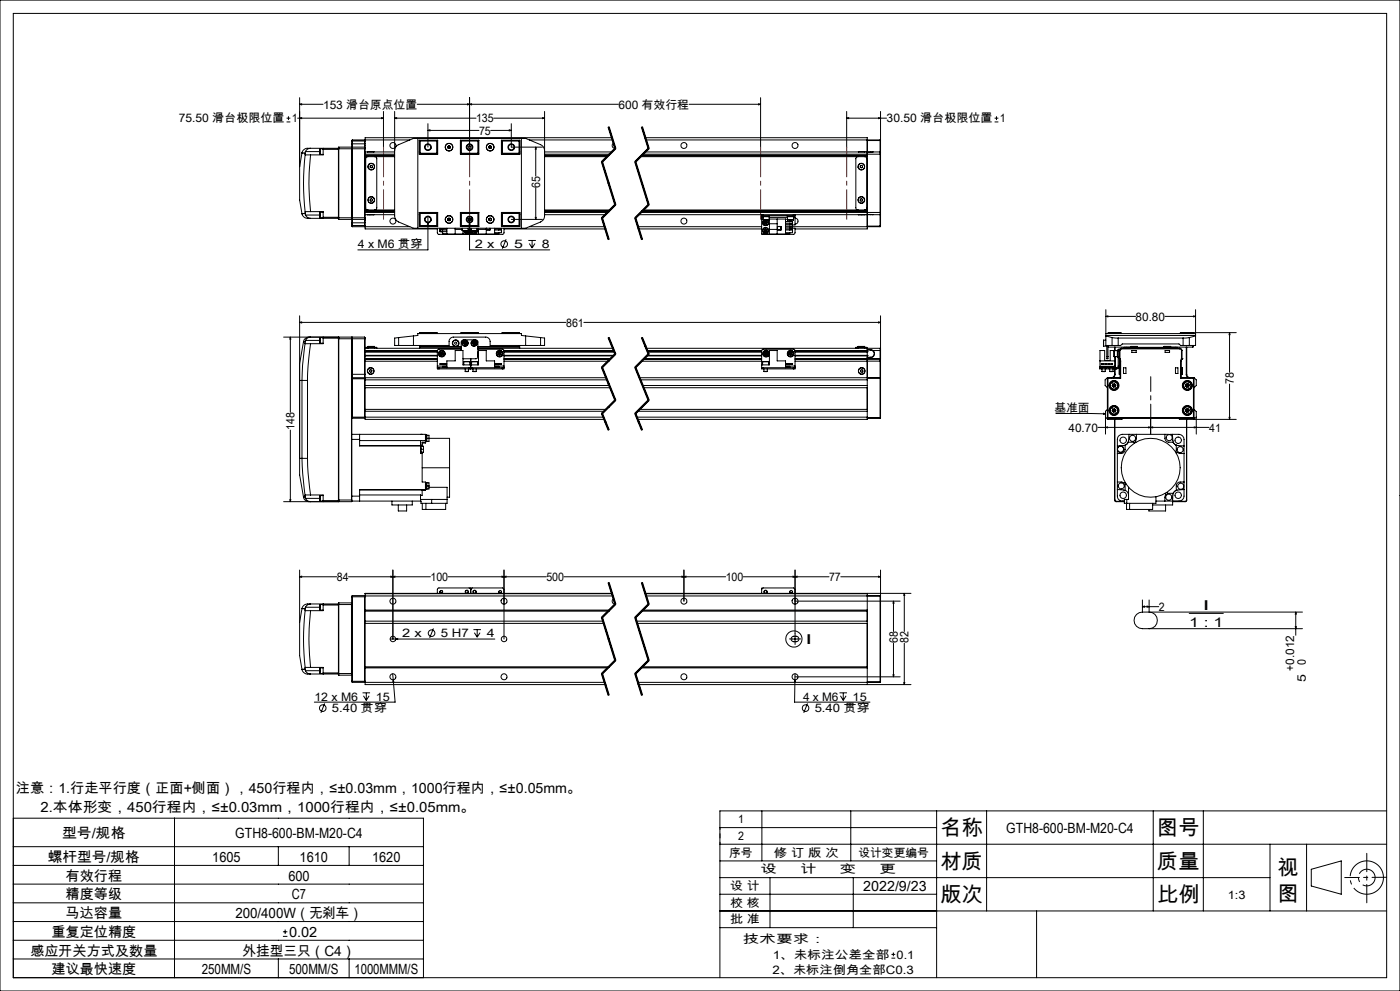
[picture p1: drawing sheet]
<svg xmlns="http://www.w3.org/2000/svg" width="420mm" height="297mm" viewBox="0 0 420 297" stroke-linecap="round" stroke-linejoin="round" font-family="sans-serif">
<g fill="none" stroke="#000" stroke-width=".3">
<path d="M0 0h420v297h-420zM4 4h412v289h-412zM86 36.5h1.1M86 35.4h1.1M86.5 34.9v1.1M89.3 35.4h25.7M89.9 31.3l.6-.2v.3zM89.9 29.3v20.6M89.9 31.3h7M89.9 35.4l.6-.1v.3zM114.4 35.3l.6 .1-.6 .2zM115 33.4v10.7"/>
<path d="M118.4 35.4l.6-.1v.3zM118.4 33.4v31.6l.3 .8 .9 .7 4.4 1.9h33.7l4.5-1.9 .6-.4 .4-.7 .2-.7v-31.3M118.4 35.4h24.4M125.2 31.3h60.3M128.4 39.1l.6-.2v.3zM128.4 37.1v7M128.4 39.1h15.3M140.3 31.1l.6 .2-.6 .1zM140.9 31.3l.6-.2v.3zM140.9 29.3v14.8M147.2 39.1h6.2M148.1 35.4h15.3"/>
<path d="M152.8 38.9l.6 .2-.6 .1zM153.4 37.1v7h9.3M162.8 35.3l.6 .1-.6 .2zM182.4 38.1l2 6.5M182.6 38.1l2 6.4M182.8 38l1 3.2M192.4 38.1l2 6.5M192.6 38.1l2 6.4-4 4 4 12.8-4 4 2 6.5M192.8 38l2 6.4M206.7 31.3h21.5M227.6 31.1l.6 .2-.6 .1zM228.2 29.3v14.8"/>
<path d="M254 35.4l.6-.1v.3zM254 35.4h12M254 33.4v10.7M263.6 35.3l.6 .1-.6 .2zM264.2 33.4v12.3M298.4 36.5h1.1M298.4 35.4h1.1M298.9 34.9v1.1M89.9 49.9v10l.7 4.2M90.6 45.8h.1M90.6 45.8l.9 .1M90.6 45.8l-.7 4.1"/>
<path d="M91.5 45.9v.5M91.5 46.4a75 75 0 0 0 0 17.1M91.5 46.4h1.7M91.6 45.4l-.1 .5M91.6 45.4h4.4M93.2 44.4h-.3a1.84 1.84 0 0 0-2.3 1.4M93.2 46.4a73.4 73.4 0 0 0 0 17M93.2 44.4a1.66 1.66 0 0 0-1.6 1M93.2 44.4h8.3M96 45.4v.9M96 44.6v.8M96 44.6v1.7"/>
<path d="M96 44.6h.9M96 46.3h.9M96.9 44.4v.4M96.9 44.8v1.6h-3.7M96.9 44.8h4.6M101.5 44.8v20.3M101.5 44.6h8M101.6 44.1l-.1 .7M101.6 44.1v21.7M101.6 44.1h3.8M105.4 44.1v21.7M105.4 44.1l.2 .1"/>
<path d="M105.6 44.2v21.5M105.6 43.1v1.1M105.6 42.3h3.9M105.6 43.1h3.9M105.7 44.1v21.7M105.7 41.9v2.2M105.7 44.1h3.7M105.7 41.9l-.1 1.2M105.7 41.9h3.7M105.7 44.1l-.1 .2M109.4 44.1v21.7M109.4 41.9v2.2"/>
<path d="M109.4 44.1l.1 .2M109.4 41.9l.1 .2M109.5 44.3v.3M109.5 44.6v20.7M109.5 47h8.9M109.5 46.6h8.9M109.5 45.5h8.9M109.5 41.9h13.4M109.5 46.2h8.9M110.2 45.5h2M110.4 47l-.5 .1-.2 .4v14.9l.2 .4 .5 .1M111.1 49.7l.3-.1 .3 .2v.4l-.4 .1-.3-.2z"/>
<path d="M111.1 59.7l.4-.2 .3 .3-.1 .4-.4 .1-.3-.3zM112.4 47l.5 .1 .1 .4v14.9l-.1 .4-.5 .1M118.4 45.2l.3-1.1 .5-.6 4.8-2h33.7l4.8 2 .6 .6 .3 1.1M125.3 41.5v26.9M125.8 45.5h.1M125.8 42h5.5v4.2h-5.5zM125.9 42.3v3.9M125.9 42.3h5.2M126 42.1v4M126 42.1h5.3M126 42.1l-.1 .2M126 46.1h5.3"/>
<path d="M131.1 42.3l.1-.2v4l-.1-.2M131.1 45.9h-5.2l.1 .2M131.1 42.3v3.6M134.4 44.3l.3 .2M134.4 43.9v.4M134.7 43.7l.3 .2M134.7 43.7l-.3 .2M135 44.3l-.3 .2M135 43.9v.4M138.1 42h5.6v4.2h-5.6zM138.1 42.1h5.6M138.1 46.1h5.6"/>
<path d="M138.4 42.3v3.6M138.4 42.3l-.2-.2v4l.2-.2M138.4 42.3h5M138.4 45.9h5M143.4 42.3l.1-.2v4l-.1-.2M143.4 42.3v3.6M146.7 44.3l.3 .2M146.7 43.9v.4M147 43.7l.4 .2M147 43.7l-.3 .2M147.4 44.3l-.4 .2M147.4 43.9v.4"/>
<path d="M150.4 42h5.6v4.2h-5.6zM150.4 42.1h5.3M150.4 46.1h5.3M150.7 42.3v3.6M150.7 42.3l-.2-.2v4l.2-.2M150.7 42.3h5.2M150.7 45.9h5.2l-.2 .2M155.7 42.1v4M155.7 42.1l.2 .2M155.9 42.3v3.9M155.9 45.5h.1M156.4 41.5v26.9"/>
<path d="M158.8 41.9h25M160.7 44.1v8.7M160.7 56.3v9.5M160.7 44.1l.2 .6h-.3zM163.4 47h18.7M163.4 46.6h19.1M163.4 45.5h20.2M163.4 46.2h19.5M180.4 48.6l4 12.8M180.8 48.4l4 12.9M183.6 41.3h-74.1v3M183.8 41.2l1 3.2z"/>
<path d="M184 42.9a.88 .88 0 0 0-.3 1 .88 .88 0 0 0 .9 .6M184.5 44.4l-4 4M184.6 44.5l-4 4 4 12.8-4 4 2 6.5M184.7 44.6l-4 4M190.4 48.6l4 12.8M190.8 48.4l4 12.9M192.2 47h68M192.4 46.6h67.8M192.5 46.6h67.7M192.9 46.2h71.1M193.6 41.3h66.6v4.9M193.6 45.5h67.6"/>
<path d="M193.8 41.9h70.2M194.5 44.4l-4 4M194.7 44.6l-4 4M257.4 47l-.5 .1-.1 .4v14.9l.1 .4 .5 .1M258.1 49.7l.3-.1 .4 .2-.1 .4-.3 .1-.3-.2zM258.2 59.7l.4-.1 .2 .3-.1 .4h-.4l-.3-.3zM259.4 47l.5 .1 .2 .4v14.9l-.2 .4-.5 .1M259.5 45.5h-2M259.5 45.5h.1M260.2 46.2v17.5M260.2 42.1h3.8M261.2 45.6h-1v.6"/>
<path d="M261.2 45.5h.7M261.2 45.5v.1M261.9 45.5l-.7 .1M261.9 45.5h2.1M264 46.2h.2M264 45.5v.7M264 45.5l.2 .2M264 41.9v.2M264 42.1v3.4M264 46.2v17.5M264.2 45.7v.5M264.2 46.2v17.5"/>
<path d="M90.6 64.1a2.16 2.16 0 0 0 2.6 1.3M90.6 64.1h.1M91.5 64l.1 .4M91.5 64l-.9 .1M91.5 63.5v.5M91.6 64.4l.1 .1a1.71 1.71 0 0 0 1.5 .9M91.6 64.4h4.4M93.2 63.4l-1.7 .1M93.2 63.4h3.7v1.7M93.2 65.4h8.3M96 64.4v.9M96 63.6v.8"/>
<path d="M96 63.6v1.7M96 63.6h.9M96 65.3h.9M96.9 65.1v.3M96.9 65.1h4.6M101.5 65.1v.3M101.5 65.4l.1 .4M101.5 65.3h8M101.6 65.8h3.8M105.6 65.7v1.1M105.6 66.8l.1 1.1M105.6 65.7l-.2 .1"/>
<path d="M105.6 67.5h3.9M105.6 65.6l.1 .2M105.6 66.8h3.9M105.7 65.8v2.1M105.7 65.8h3.7M105.7 67.9h3.7M109.4 65.8v2.1M109.5 65.3v.3M109.5 65.6v3h21.7M109.5 62.9h8.9M109.5 63.2h8.9M109.5 64.3h8.9"/>
<path d="M109.5 67.9h13.4M109.5 63.7h8.9M109.5 63.3h8.9M109.5 65.6l-.1 .2M109.5 67.8l-.1 .1M110.2 64.3h2M125.8 64.3h.1M125.8 63.7h5.5v4.2h-5.5zM125.9 63.7v3.9M125.9 67.6h5.2M125.9 67.6l.1 .2M126 63.8v4"/>
<path d="M126 67.8h5.3M126 63.8l-.1 .1h5.2M126 63.8h5.3M128.4 66.6l.1 .6h-.3zM128.4 64.9v10h-21M131.1 63.9l.1-.1v4l-.1-.2M131.1 63.9v3.7M131.2 68.4v1.5l.4 .3h19.2l.4-.4v-1.4M132 68.4v.2h2.1M132 68.9v.5h2.1M132 68.9h2.1M132.2 69.4h.4"/>
<path d="M132.8 68.6v.3a.41 .41 0 0 0-.4-.3 .41 .41 0 0 0-.4 .3M132.8 69.4v.7h1.3M134.1 68.4v1.8M134.4 66l.3 .1M134.4 65.6v.4M134.7 65.4l.3 .2M134.7 65.4l-.3 .2M135 66l-.3 .1M135 65.6v.4M136.6 68.4v1.8M136.6 68.8h2M138.1 63.7h5.6v4.2h-5.6z"/>
<path d="M138.1 67.8h5.6M138.1 63.8h5.6M138.4 63.9v3.7M138.4 67.8v.1M138.4 63.9l-.2-.1v4l.2-.2M138.4 63.9h5M138.4 67.6h5M138.6 69.1h.1M138.6 69.1h1.8M138.6 68.4v.7M138.9 69.1v1.1M139 67.8v.1"/>
<path d="M139.6 69.1l.1 .3M139.7 69.4l.5 .2M139.7 69.4l.3-.3 .2 .5M140.2 69.1l.3 .1M140.4 69.1h-1.7M140.4 68.4v.7M140.4 68.9l.1 .3M140.5 65.9h.3zM140.5 66l.2 .2M140.5 69.2l-.3 .4M140.5 66l.2 .1M140.6 68.4a.86 .86 0 0 1-.2 1.4 .86 .86 0 0 1-1.2-.7"/>
<path d="M140.7 68.4a.9 .9 0 0 1-.3 1.5 .9 .9 0 0 1-1.3-.8M140.8 65.9h.1M140.8 65.6h.5M140.8 65.4v.5M140.9 66.6l.1 .6h-.3zM140.9 64.9v10h24M141 70.2h-.3M141.2 65.5v.5M141.2 68.4v1.8M141.3 69.1h1.8M141.3 68.4v.7M141.5 70.2h.2"/>
<path d="M141.5 69.1l.1 .5M141.5 69.1l.2 .5M142 69.1v.3M142 69.4l.5 .2M142 69.4l.3-.3 .2 .5M142.5 69.1l.3 .2M142.7 67.8v.1M142.8 69.1v.2M142.8 69.3l-.3 .3M143.1 69.1h.1M143.1 68.5a.91 .91 0 0 1-.2 1.3 .91 .91 0 0 1-1.3-.2M143.1 68.6a.88 .88 0 0 1-.2 1.2 .88 .88 0 0 1-1.2-.2"/>
<path d="M143.1 68.4v.7M143.4 63.9l.1-.1v4.1M143.4 63.9v3.7M143.4 67.8v.1M143.4 67.6l.1 .2M143.5 68.4v1.8M143.5 68.8h2.4M145.9 68.4v1.8M146 68.4l-.1 .5h1.1v-.5M146.7 66l.3 .1M146.7 65.6v.4M147 65.4l.4 .2"/>
<path d="M147 65.4l-.3 .2M147.4 66l-.4 .1M147.4 65.6v.4M148.4 68.4v1.8M148.4 68.9h2M149.6 68.6v.3a.41 .41 0 0 1 .4-.3 .41 .41 0 0 1 .4 .3M149.6 69.7v.4h-1.2M150.4 69v.2M150.4 63.7h5.6v4.2h-5.6zM150.4 68.4v.2h-2M150.4 68.9v.8h-2M150.4 67.8h5.3"/>
<path d="M150.4 63.8h5.3M150.7 63.9v3.7M150.7 63.9l-.2-.1v4l.2-.2M150.7 67.6h5.2M151.2 68.6h30.4M151.8 71.7l-1.1 2.8M153.4 65.8h9.3M155.7 63.8v4M155.7 63.8l.2 .1h-5.2M155.9 63.7v3.9M155.9 64.3h.1M155.9 67.6l-.2 .2"/>
<path d="M158.5 72.1h2.3M158.8 73l.8 1.3M158.8 67.9h22.6M159.6 72.1v2.2M160.5 73l-.9 1.3M160.6 65.2h.3l-.2 .6zM163.4 62.9h19.6M163.4 63.2h19.3M163.4 64.3h18.2M163.4 63.7h18.8M163.4 63.3h19.2M180.4 65.4l2 6.4"/>
<path d="M180.8 65.3l2 6.4M184.5 61.2l-4 4M184.7 61.5l-4 4M190.4 65.4l2 6.4M190.8 65.3l2 6.4M191.4 67.9h37.1M191.6 64.3h36.9M191.6 68.6h36.9M192.3 63.7h71.7M192.6 63.3h67.6M192.7 63.2h67.5M193 62.9h67.2"/>
<path d="M194.5 61.2l-4 4M194.7 61.5l-4 4M228.5 64.7h.5M228.5 64.7v.5M228.5 65.2v5h9.6l.4-.3v-1.5h-.8M228.5 64.3v.4M228.5 65.6h.5M228.5 65.2h.5M228.5 64.3h.5M228.7 70.2h.3M228.8 64.7v.2h2v-.2M229 65.9h.1"/>
<path d="M229 65.9h1.8M229 64.9v1M229 64.3v.4M229 64.3h9M229 64.7h9M229.2 66.8l.2 .4M229.2 68.9l.1 .5M229.2 68.9l.5 .2M229.3 65.9a.9 .9 0 0 0-.3 1.4 .9 .9 0 0 0 1.4 0 .9 .9 0 0 0-.3-1.4M229.3 69.4l.4 .2M229.3 65.9a.86 .86 0 0 0-.3 1.4 .86 .86 0 0 0 1.4 0 .86 .86 0 0 0-.4-1.4M229.4 66.3l-.2 .5"/>
<path d="M229.4 66.3l.3 .4M229.4 67.2h.5M229.6 68.6l-.4 .3M229.6 68.6l.5 .2M229.6 68.6l.1 1M229.7 69.1l-.4 .3M229.7 69.1l.4 .2M229.7 66.7l-.5 .1M229.7 66.7l-.3 .5M229.7 66.7l.2 .5M229.9 66.3h-.5M229.9 66.3l.3 .4"/>
<path d="M229.9 66.3l-.2 .4M230.1 68.8v.5M230.1 68.8l-.4 .3M230.1 69.3l-.4 .3M230.2 66.7l-.3 .5M230.2 66.7h-.5M230.8 65.9h-1.8M230.8 65.6h4.9v4.6M230.8 64.9v1M230.8 65.2h5.5M230.8 65.6v4.6M230.8 67.1h2.4"/>
<path d="M230.8 68.8h2.4M233.2 65.6v4.6M233.2 67.9h1.1v1h-1.1zM235.7 66.4h2v.5M235.7 67.2h2v.5h-2M235.7 68.1h2v.5h-2M235.7 68.9h2M235.7 66.9h2M235.7 65.7h.6M236.2 64.7v.2h2v-.2M236.3 65.9h1.8M236.3 64.9v1"/>
<path d="M236.9 68.6l.1 .3a.41 .41 0 0 1 .3-.3 .41 .41 0 0 1 .4 .3M236.9 65.9v.5M236.9 67.7v.4M236.9 69.7v.4h-1.2M236.9 67.9h27.1M237.1 66.4h.5M237.7 66.9l-.4 .3-.3-.3-.1 .3M237.7 66.6v.2M237.7 69v.2M237.7 68.9v.8h-2M238 64.3h.5M238 64.7h.5"/>
<path d="M238 64.3v.4M238.1 65.9h.1M238.1 64.9v1M238.1 65.2h.4M238.5 64.3h22.7M238.5 65.4a.9 .9 0 0 1 .9 .9 .9 .9 0 0 1-.9 .9M238.5 64.7v.5M238.5 64.3v.4M238.5 65.2v2.2h-.8M257.5 64.3l2 .1M259.5 64.3v.1M260.2 63.7v4.9h-21.7"/>
<path d="M260.2 63.7v.6h1M260.2 67.8h3.8M261.2 64.3h.7M261.2 64.3h.1M261.9 64.3h2.1M264 63.7h.2M264 63.7v.6M264 67.8h.2M264 67.8v.1M264 64.3v3.5M264.2 63.7v.5M264.2 64.2l-.2 .1"/>
<path d="M264.2 67.8l-.2 .1M264.2 64.2v3.6M89.9 96.6l.6-.1v.3zM89.9 94.6v42.8M89.9 96.6h79.9M125.9 99.9h5.3M125.9 99.9v.1M126 99.7h5.1l.1 .2M126 99.7v.3M126 99.7l-.1 .2M131.2 99.9v.1M138.2 99.9l.2-.2h5l.1 .2"/>
<path d="M138.2 99.9h5.3M138.2 99.9v.1M143.5 99.9v.1M150.5 99.9h5.4M150.5 99.9v.1M155.7 99.7h-5l-.2 .2M155.7 99.7v.3M155.7 99.7l.2 .2M155.9 99.9v.1M175.2 96.6h89M263.6 96.5l.6 .1-.6 .2zM264.2 94.6v12.9"/>
<path d="M331.8 100h26.9M331.8 94.8l.6-.1v.3zM331.8 92.8v10.7h1.8M331.8 94.8h8.9M332.4 99.9h4M332.4 99.9v.1M332.5 99.7h3.7M332.5 99.7v.3M332.5 99.7l-.1 .2M336.2 99.7v.3M336.2 99.7l.2 .2M336.4 99.9v.1"/>
<path d="M349.5 94.8h9.2M354 99.9h4M354 99.9v.1M354.2 99.7v.3M354.2 99.7l-.2 .2M358 99.9l-.1-.2v.3M358 99.9v.1M358.1 94.7l.6 .1-.6 .2zM358.7 92.8v10.7h-1.9M368.9 99.7l.1 .6h-.3zM368.9 99.7v11.9M370.9 99.7h-16.7"/>
<path d="M85.1 101h20.3M87.1 101l.1 .6h-.2zM87.1 101v22.6M90.6 114h1.7M90.6 114v23.4M91.1 102.4l-1.2 6.6v5h.7M91.1 102.4h.4M91.5 102.9l-.7 6.6-.2 4.5M91.5 102.9l1.7 .1M91.5 102.4v.5M91.7 102l.4-.6 1.1-.4h-.2a1.73 1.73 0 0 0-1.9 1.4M91.7 102l-.2 .4"/>
<path d="M91.7 102h4.3M92.3 114v23.4M93.2 103l-.8 6.6-.1 4.4M96 101.2v1.7M96 101.2h.9M96 102.9h.9M96.9 101v.3M96.9 101.3v1.7h-3.7M96.9 101.3h4.6M101.5 101v.1M101.5 101.1v49.1M101.5 101.1v.4"/>
<path d="M101.5 101.5h8M101.5 101.5v48.4M105.4 101v49.4M105.4 101l.2 .1M105.6 101.1v12.2M105.6 113.3v36.6M105.6 113.6h3.9M105.6 112.2h3.9M105.7 101v12.2M105.7 101h3.7M105.7 113.2h3.7M105.7 113.2v12.1"/>
<path d="M105.7 113.2l-.1 .1M105.7 101l-.1 .2M109.4 101v12.2M109.4 101l.1 .5M109.4 113.2v12.1M109.4 113.2l.1 .1M109.5 112.2v1M109.5 113.2v12.5h71.8M109.5 113.8h72.6M109.5 115.5h73.3M109.5 116.2h73.6M109.5 113.2h72.3"/>
<path d="M109.5 104.4h28.9M109.5 105.4h21.7M109.5 106.6h21.7M109.5 105.5h21.7M109.5 106.5h21.7M109.5 105.1h21.7M109.5 107.5h21.7M109.5 107.7h21.7M109.5 105.3h21.7M109.5 108.3h21.7M109.5 101.5v10.7M110.4 103.9h2"/>
<path d="M110.4 104.1h-.7v.3M110.4 104.1h2M110.4 103.9v.5M110.4 104.1h1.9M110.9 110.9l.4-.1 .3 .3-.1 .4h-.4l-.3-.2zM112.4 104.1h.6v.3M112.4 103.9v.5M119.6 103.5h15.1v-1.1a1.33 1.33 0 0 1 1.3-1.4h9.7a1.33 1.33 0 0 1 1.3 1.4v1.1h15.2M119.6 101.2l-1.2 .1v2.2h1.2M119.6 101.2v2.3M124 100.7v2.8M125.9 103.5v.9"/>
<path d="M126 103.9l-.1 .1h12.5M126 103.5v.4M126 103.9h12.4M131.2 110.2v.4h.5M131.2 110.2h.5M131.2 109.7v.5M131.2 109.7h2.9M131.7 110.2h9M131.7 110.6h9M131.7 110.2v.4M132 106.1l.4 .4M132.2 105.6l-.2 .5"/>
<path d="M132.2 105.6l.3 .4M132.5 106l-.5 .1M132.5 106l-.1 .5M132.5 106l.4 .4M132.7 105.5l-.5 .1M132.7 105.5l.3 .4M132.7 105.5l-.2 .5M132.9 106.4l-.5 .1M133 105.9l-.1 .5M133 105.9l-.5 .1M134.1 110.2v-2h2.5v-3.1h2.3v4.3h4.6v-4.3h2.4v3.1h2.5v2M134.1 109.8h-1.3v.2h1.3"/>
<path d="M134.1 109h-2.1l2.1 .1M138.4 104.7l-7.1 .1-.1 4.9M138.4 105.1v-2.6l.4-.6 3.9-.1 .6 .5v4.9l-.5 .3h-3.9M139 102.9h.6M139 102.9l.3 .4M139.1 108.4h1.8M139.1 108.4v1M139.3 102.4l-.3 .5M139.3 102.4l.3 .5M139.3 103.3h.5M139.6 111.3h.9M139.6 110.6v.7"/>
<path d="M139.6 102.9l.2 .4M139.6 102.9l-.3 .4M139.8 102.4l.3 .4M139.8 102.4h-.5M139.8 102.4l-.2 .5M140.1 102.8l-.3 .5M140.1 102.8l-.5 .1M140.5 110.6v.7M140.7 110.6h.5M140.7 110.2h1M140.7 110.2v.4M140.9 108.4h.1"/>
<path d="M140.9 108.4h-1.8M140.9 108.4v1M141.2 110.6h.5M141.2 107.5v3.1M141.5 108.4h.1M141.5 108.4v1M141.7 108.4h-.2M141.7 108.4h1.5M141.7 110.2h9M141.7 110.6h9M141.7 102.9h.5M141.7 110.2v.4"/>
<path d="M141.7 102.9l.3 .4M141.9 111.3h1M141.9 110.6v.7M142 102.4l-.3 .5M142 102.4l.2 .5M142 103.3h.5M142.2 102.9l.3 .4M142.2 102.9l-.2 .4M142.5 102.4l.2 .4M142.5 102.4h-.5M142.5 102.4l-.3 .5M142.7 102.8l-.2 .5"/>
<path d="M142.7 102.8l-.5 .1M142.9 110.6v.7M143.2 108.4h.1M143.3 108.4v1M143.4 105.4l.1 .5-.1 .6M143.4 104.7h7.6l.2 .4v4.6M143.4 105.7v.6M143.4 105.8v.4M143.4 104.4h40.5M143.4 103.9h12.3M148.4 109.8h1.2v.2h-1.2M148.4 109h2l-2 .1"/>
<path d="M148.4 109.7h2.8M149.4 105.8l.1 .5M149.4 105.8l.5 .2M149.5 106.3l.4 .2M149.8 105.5l-.4 .3M149.8 105.5l.5 .2M149.8 105.5l.1 .5M149.9 106l-.4 .3M149.9 106v.5M149.9 106l.4 .2M150.3 105.7v.5M150.3 105.7l-.4 .3"/>
<path d="M150.3 106.2l-.4 .3M150.7 110.2h.5M150.7 110.2v.4M151.2 110.2v.4h-.5M151.2 109.7v.5M151.2 105.4h33.1M151.2 106.6h32.9M151.2 105.5h33.1M151.2 106.5h33M151.2 105.1h33M151.2 107.5h32M151.2 107.7h31.8"/>
<path d="M151.2 105.3h33.1M151.2 106.6h32.8M151.2 108.3h31.3M155.7 103.9l.2 .1h-12.5M155.7 103.5v.4M155.9 103.5v.9M157.7 100.7l-1.3-.2v-.5h-31.1v.5l-5.7 .7M157.7 100.7v2.8M157.7 100.7l4.5 .5M162.2 101.2l1.2 .1v2.2h-1.2M162.2 101.2v2.3M180.4 110.2l4 9.8"/>
<path d="M180.8 110l4 9.9M182.4 101.3l2 4.9M182.6 101.2l2 4.9-4 4 4 9.8-4 4 2 4.9M182.8 101.1l1 2.5M183.8 103.6l1 2.4zM184.5 106l-4 4M184.5 119.8l-4 4M184.7 106.2l-4 4M190.4 110.2l4 9.8M190.8 110l4 9.9M191.8 113.2h72.2M192.1 113.8h68.1"/>
<path d="M192.4 101.3l2 4.9M192.4 108.3h36.1M192.6 101.2l2 4.9-4 4 4 9.8-4 4 2 4.9M192.8 101.1l2 4.9M192.8 115.5h67.4M193 107.7h35.5M193 116.2h67.2M193.2 107.5h35.3M193.9 104.4h70.1M194.1 106.6h34.4M194.1 105.1h34.4M194.2 106.5h34.3"/>
<path d="M194.2 105.3h34.3M194.3 105.4h34.2M194.3 105.5h34.2M194.5 106l-4 4M194.5 119.8l-4 4M194.7 106.2l-4 4M228.5 110.2h.5M228.5 109.4h2.3v-4.3h2.4v3.1h2.5v2M228.8 108.4h1.8M228.8 108.4v1M229 110.2v.4M229 110.2h9"/>
<path d="M229 110.6h9M229.2 111.3h1M229.2 110.6v.7M229.4 106.2l.4 .3M229.4 105.7v.5M229.4 105.7l.4 .3M229.8 106l-.4 .2M229.8 106v.5M229.8 106l.5 .3M229.9 105.5l-.5 .2M229.9 105.5l.4 .3M229.9 105.5l-.1 .5"/>
<path d="M230.2 110.6v.7M230.3 106.3l-.5 .2M230.3 105.8v.5M230.3 105.8l-.5 .2M230.5 108.4h.1M230.5 108.4h-1.7M230.6 108.4v1M235.7 109.8h1.2v.2h-1.2M235.7 109h2l-2 .1M235.7 109.7h2.8M236.7 105.8v.5M236.7 105.8l.5 .2"/>
<path d="M236.7 106.3l.5 .2M237.1 105.5l-.4 .3M237.1 105.5l.5 .2M237.1 105.5l.1 .5M237.2 106l-.5 .3M237.2 106v.5M237.2 106l.4 .2M237.6 105.7v.5M237.6 105.7l-.4 .3M237.6 106.2l-.4 .3M238 110.2h.5M238 110.2v.4"/>
<path d="M238.5 105.1h21.7M238.5 105.3l21.7 .1M238.5 109.7v-4.5l-.2-.5h-9.4l-.4 .5v5.4h.5M238.5 110.2v.4h-.5M238.5 109.7v.5M238.5 105.4h21.7M238.5 106.6h21.7M238.5 105.5h21.7M238.5 106.5h21.7M238.5 107.5h25.5M256.8 104.4v-.3h3.3v.3M257.4 103.9h2"/>
<path d="M257.4 103.9v.5M257.5 104.1h1.9M258.3 110.8l.4 .1 .2 .3-.2 .3h-.4l-.2-.3zM259.4 103.9v.5M260.2 106.6h-21.7M260.2 105.1v2.6M260.2 107.7v.6h-21.7M260.2 105.4h.1M260.2 106.6h.1M260.2 107.7v.5M260.2 108.2v17.5h-68.9M260.2 113.3h3.8"/>
<path d="M260.2 107.2h1M260.2 107.1h1M260.2 108.2h3.8M260.2 104.9h1M261.2 104.8h-1v-.4v.7M261.2 104.9l.6 .2M261.2 104.8l.7 .3M261.2 104.8v.1M261.2 107.1v.1M261.8 105.1a1.09 1.09 0 0 1 .4 1.2 1.09 1.09 0 0 1-1 .8M261.9 105.1a1.19 1.19 0 0 1 .4 1.3 1.19 1.19 0 0 1-1.1 .8M261.9 105.1h2.1"/>
<path d="M261.9 105.1h-.1M264 113.2v.1M264 104.4v.7M264 107.5h.2M264 107.5v.2M264 108.2h.2M264 107.7v.5M264 105.1v2.4M264 108.2v5M264 113.3v11.9M264 107.7h-25.5M264.2 107.6l-.2 .1"/>
<path d="M264.2 107.5v.1M264.2 107.6v.6M264.2 108.2v17M330 108.2h4.5M330.1 109.8h4.3v.2h-4.3zM330.4 109l.8 .1zM330.4 110.2h-.5v.4h.5M330.4 110.2h4.6M330.4 110.6h1.4M330.4 110.2v.4M330.6 111.3h1M330.6 110.6v.7"/>
<path d="M331 103.7h.1M331 103.6v.1M331.1 101.9l-.1 1.7M331.1 101.9v1.7M331.1 103.7h.9M331.1 101.9h.7M331.1 103.6v.1M331.6 109l.5 .1zM331.6 110.6v.7M331.8 110.6h.9M331.8 110.2v.4M331.8 100.5h26.9"/>
<path d="M331.8 100.7l1.8 .5M332 106.9v.6h.4v-.6M332 106.9h.4M332 103.5v3.4M332.2 113.3h.2M332.2 113.3v11.9M332.4 113.3h3.8M332.4 103.5v3.4M332.4 113.3v11.9M332.4 103.9l.1 .1M332.4 109l.5 .1zM332.5 104h6.7"/>
<path d="M332.5 103.5v.5M332.7 110.6h2.3M332.7 110.2v.4M332.9 111.3h1M332.9 110.6v.7M333.3 109l.5 .1zM333.6 101.2l1.9 .1M333.6 103.5h1.9M333.6 101.2v2.3M333.7 115.6l.3 .5M333.8 115.1l-.1 .5M333.8 115.1l.4 .4"/>
<path d="M333.9 110.6v.7M334.2 105.1v1.8zM334.2 106.9h.1M334.2 106.9h1M334.2 115.5l-.5 .1M334.2 115.5l-.2 .6M334.2 115.5l.4 .5M334.4 112.2a1.02 1.02 0 0 1-1 1M334.4 112.2h.1M334.4 104v1.1M334.4 110.6v1.6M334.4 115l.4 .4"/>
<path d="M334.4 115l-.6 .1M334.4 115l-.2 .5M334.5 105.1h.1M334.5 106.9v3.3M334.5 112.2l-.5 1M334.5 104v1.1M334.5 110.6v1.6M334.6 116l-.6 .1M334.8 115.4l-.2 .6M334.8 115.4l-.6 .1M335 110.2v.4M335.2 105.1h-2.1v3h-1.7v-3h-1.4v5.1"/>
<path d="M335.5 105h-.3v2h.3M335.5 109.7l-.5 .5M335.5 109.7h.3M335.5 101.3h19.4M335.5 103.5h.7l.5-.4h17l.5 .4h.7M335.5 105.2h.3M335.5 101.3v2.2M335.5 105.2v4.5M335.8 110.2v2M335.8 110.2h.1M335.8 107.5h.1M335.8 107.5l.1 .2"/>
<path d="M335.8 109.7a.84 .84 0 0 1-.8 .9M335.8 105.1v-.4h-.3v.5M335.8 105.1h.2M335.8 107.5h.2M335.8 110.2h.2M335.8 112.2h.2M335.8 105.1v4.6M335.9 107.7l.1 .6M335.9 107.7l.1 .5M336 110.2h.1M336 107.5v.1M336 107.6l.2 .6"/>
<path d="M336 107.6l-.1 .1M336 110.2v2M336 105.1v2.4M336 112.1v.1M336 108.2h.2M336 113.2l.2 .1M336 113.2h-3.8l-.7 .6v1.7l.7 .7M336 108.2v5M336.2 108.2v5.1M336.5 104.4v.2M336.5 104.6l-.5 .5M336.5 104.4l-.5 .2-.2 .5"/>
<path d="M336.5 104.4h17.4M336.5 104.6h17.4M337 110.2h.8v1.7h-.8zM337.9 104.1h-.7v.3M337.9 104.1h14.6M337.9 104.1v.3M339.2 103.9h2M339.2 104l.1 .1M339.2 104h2M339.2 103.9v.2M339.5 105.1h1.4v.5h-1.4zM341.2 104v.1"/>
<path d="M341.2 103.9v.1M349.2 104v.1M349.2 103.9h2M349.2 104h2M349.2 103.9v.1M349.5 105.1h1.4v.5h-1.4zM351.2 104v.1M351.2 104h6.7M351.2 103.9v.2M352.5 104.1h.7v.3M352.5 104.1v.3M352.6 110.2h.8v1.7h-.8z"/>
<path d="M353.9 104.6l.5 .5M353.9 104.4v.2M353.9 104.4l.6 .3 .1 .4M354.2 108.2h.2M354.2 113.3h3.8M354.2 108.2v5.1M354.4 112.1v.1M354.4 113.2l-.2 .1M354.4 113.2h3.8l.7 .6v1.7l-.7 .7M354.4 108.2v5M354.4 107.6l-.2 .6M354.4 107.6l.1 .1"/>
<path d="M354.4 110.2h.1M354.4 107.5v.1M354.4 107.5h.2M354.4 105.1h.2M354.4 110.2v2M354.4 110.2h.2M354.4 112.2h.2M354.4 105.1v2.4M354.5 107.7l-.1 .6M354.5 107.7l-.1 .5M354.6 110.2v2M354.6 107.5h.1"/>
<path d="M354.6 107.5l-.1 .2M354.6 105.1v2.4M354.9 103.5h1.9M354.9 101.3v2.2M355.6 115.6l.4 .5M355.8 115.1l-.2 .5M355.8 115.1l.8 .9M355.9 112.2l.2 .7 .3 .3M355.9 112.2h.1M355.9 104v8.2M356 112.2a1.09 1.09 0 0 0 1 1M356 104v8.2"/>
<path d="M356.2 115.5l-.2 .6M356.2 115.5l-.6 .1M356.4 115l.4 .4M356.4 115l-.6 .1M356.4 115l-.2 .5M356.6 116l-.6 .1M356.8 115.4l-.2 .6M356.8 115.4l-.6 .1M356.8 101.2l-1.9 .1M356.8 101.2v2.3M357.9 103.5v.5M358 113.3h.2"/>
<path d="M358 103.5l-.1 .5M358 113.3v11.9M358.2 113.3v11.9M358.7 100.7l-1.9 .5M368.9 115.1v10.6M87.1 128.9v21.5M89.9 137.4v4.9l1.2 6.7M89.9 137.4h.7M90.6 137.4h1.7M90.6 137.4l.2 4.5 .7 6.6M92.3 137.4l.1 4.4 .8 6.5M105.6 125h3.9"/>
<path d="M105.6 130.2h2.3M105.6 131.7h2.3M105.6 125.2l.1 .1M105.7 125.3h3.7M107.9 131.7v2h18.5v1.9h-.2M107.9 130.2v1.5M107.9 130.2h19.7v2.6h-1M107.9 133.5h18.3M107.9 132h19.7M109.5 122.7h72.3M109.5 123.3h71.8M109.5 125h71.5"/>
<path d="M109.5 125.2l-.1 .1M126.2 133.5v1.2M126.2 134.7v1.2h.4M126.2 132h.1M126.2 132v1.5M126.2 130.2h.2M126.2 134.7h.8M126.2 133.4h.4M126.4 133.7h.6v1M126.4 130.2h.1M126.6 135.5v.4M126.6 133.4v.3"/>
<path d="M126.6 135.9v8.6h1v2.2M127 134.7v.8h-.6M127.6 131.4h7.3v8.8M127.6 132.5h-1v.9M127.6 130.3l.5 .1v2h-.5M127.8 130.3v2.1M128.1 130.5h.6v1.8h-.6M180.4 124l2 4.9M180.8 123.9l2 4.9M184.7 120.1l-4 4M190.4 124l2 4.9M190.8 123.9l2 4.9"/>
<path d="M191 125h69.2M191.3 123.3h68.9M191.8 122.7h68.4M194.7 120.1l-4 4M260.2 125.2h3.8M260.2 125.3h3.8M264 125.2v.1M264 125.2h.2M264.2 125.2l-.2 .1M316.8 123.9l14.8 .1M329.4 128.1h33.3M331 123.9l.6 .1-.6 .2z"/>
<path d="M331.6 128.1l.6-.2v.3zM331.6 125l.7 .7h4.3l.3-.4M332.2 125.2h.2M332.2 125.2l.2 .1M332.2 122.7l-.6 .6v6.8M332.4 125.2v.1M332.4 125.2h25.6M332.4 125.3h25.6M333.7 123.2l.3 .4M333.8 122.6l-.1 .6M333.8 122.6l.4 .4M334.2 123l-.5 .2"/>
<path d="M334.2 123l-.2 .6M334.2 123l.4 .4M334.4 125.7v24.2M334.4 122.5l-.6 .1M334.4 122.5l.4 .4M334.4 122.5l-.2 .5M334.5 125.7v24.2M334.6 123.4l-.6 .2M334.8 122.9l-.2 .5M334.8 122.9l-.6 .1M335.2 134.8v13.9a1.58 1.58 0 0 0 2.1 1.5M338.5 132.5l-1 .9v1.4a1.21 1.21 0 0 1-1.1 1.1h-1.2"/>
<path d="M338.5 132.5a3.1 3.1 0 0 1-3.1 1.2h-.2M338.5 132.5h1.7l.2 .3M338.7 130.2l-.2 2.3M340.9 130.2v1.4l-.3 .6 .2 .3M344.6 127.9l.6 .2-.6 .1zM345.2 128.1l.6-.2v.3zM345.2 125.6v4.5M349.5 130.2v1.2a1.21 1.21 0 0 0 1.1 1.1h1.4M350.6 130.2h-13.9a1.51 1.51 0 0 0-1.5 1.5v2.8M350.9 130.2h2.8a1.57 1.57 0 0 1 1.5 1.5v13.9M351.7 130.2l.3 2.3M352 132.5l.9 .9"/>
<path d="M352 132.5l.2 .4M352.5 133.2l.4 .2M352.8 135.8l.4-.2 .6 .3h1.4M352.9 133.4v1.8l-.3 .2M352.9 133.4l2.3 .3M353.6 125.3l.3 .4h17M355.6 123.2l.4 .4M355.8 122.6l-.2 .6M355.8 122.6l.8 .8M356 125.7v24.2M356.2 123l-.2 .6M356.2 123l-.6 .2"/>
<path d="M356.4 122.5l-.6 .1M356.4 122.5l.4 .4M356.4 122.5l-.2 .5M356.6 123.4l-.6 .2M356.8 122.9l-.2 .5M356.8 122.9l-.6 .1M358 125.2h.2M358 125.2v.1M358.2 125.2l-.2 .1M358.2 122.7l.7 .7v6.7M358.3 127.9l.6 .2-.6 .1zM358.9 125l-.7 .7"/>
<path d="M368.7 125.1h.3l-.1 .6zM85.1 150.4h20.3M87 149.8h.2l-.1 .6zM91.1 149a1.8 1.8 0 0 0 2.1 1.4l-.8-.3-.7-.7M91.5 148.5v.4M91.5 148.9l.2 .5M91.5 148.9l-.4 .1M91.7 149.4h4.3M93.2 148.3l-1.7 .2M93.2 148.3h3.7v1.7M96 148.5v1.7M96 148.5h.9"/>
<path d="M96 150.2h.9M96.9 150v.4M96.9 150h4.6M101.5 150.2v.2M101.5 149.9v.3M101.5 149.9h4.1M105.6 149.9l-.2 .5M105.6 148.7h2.3M107.9 148.7v1.5M107.9 148.3l18.3 .1M117.6 150.2v1.1h6.1v-1.1M119.5 151.3v1.8h2.5v-1.8"/>
<path d="M126.2 150.2h.1M126.2 148.4v1.8M126.2 149.7h7.9M126.6 140.2h8.3M126.7 150.8v1.9h7v-1.9M127.6 146.7l-19.7 .2M127.6 144.6h.5v2h-.5M127.6 147h-1v1.4h-.4M127.6 146.7h-19.7v2M127.6 145.6h1.1M127.8 150.8v1.9M127.8 144.6v2"/>
<path d="M128.1 144.7h.6v.9M128.7 145.6v.9h-.6M128.7 146h5.4v4.8h-7.8v-.6h-20.7M129.5 149.7v1.1M134.9 140.2v8.8h-.8M334.4 149.9l.5 .5M334.4 149.9h.1M334.5 149.9l.4 .3M334.9 150.4h2.4M334.9 150.2h2.4M334.9 150.2v.2M335.2 144.5h1.5l.5 .3 .3-.2"/>
<path d="M335.2 146.7l2.3 .3M337.5 147a1.55 1.55 0 0 1 1.1 1.4M337.8 145l-.3 .2v1.8M338 150.8v1.9h7.8v-1.9M338 149.7v1.1M338.6 146v3.7h-1.3v1.1h9.5v-1.9M338.9 150.8v1.9M349.6 147.8l.2 .4-.3 .6v1.4M349.7 151.3v1.8h-5v-.4M350.1 147.6l.1 .2h1.8M351.8 150.4h3.7M351.8 150.2h3.7"/>
<path d="M351.8 149.1v2.2h-6M352 147.8l-.3 2.4M352.1 147.5l-.1 .4M352.9 147l-.9 .8M352.9 147l-.4 .1M355.2 144.5h-1.2a1.14 1.14 0 0 0-1.1 1.1v1.4M355.2 146.7l-2.3 .3M355.2 145.9v2.8a1.51 1.51 0 0 1-1.5 1.5h-6.9M355.5 150.2v.2M356 149.9l-.5 .3M356 149.9h.1M356 149.9l-.5 .5"/>
<path d="M89.9 172.9l.6-.2v.3zM89.9 170.8v15.7M89.9 172.9h11.1M104.6 172.9h24.5M105.6 178.9h3.9M105.7 178.5l-.1 2.3M105.7 178.5v26M105.7 178.5h3.7M109.4 178.5v26M109.4 178.5l.1 .2M109.5 178.6h74.3M109.5 177.9h74.1"/>
<path d="M117.3 172.7l.6 .2-.6 .1zM117.9 172.9l.6-.2v.3zM117.9 170.8v20.7M132 177.3v.2M132 177.5h.8M132.2 177h.4M132.8 177.3v.2M139.9 177.8a.5 .5 0 0 1-.2-.7 .5 .5 0 0 1 .7 0 .5 .5 0 0 1-.2 .7M141 176.3h.5M141.2 176.3v1.5M142.2 177.8a.5 .5 0 0 1-.2-.7 .5 .5 0 0 1 .8 0 .5 .5 0 0 1-.2 .7M149.6 177.3v.2"/>
<path d="M149.6 177.5h.8M150.4 179.8l-.1 .2M150.4 177.3v.2M150.6 172.7l.6 .2-.6 .1zM151.2 176.7l-.4-.5h-9.2l-.4 .5-.4-.5h-9.2l-.4 .3v1.3M151.2 172.9l.6-.2v.3zM151.2 170.8v20.7M163.9 172.9h-29.5M169.2 172.9h48.5M182.4 174.7l2 6.4M182.6 174.6l2 6.5M182.8 174.6l1 3.2"/>
<path d="M183.6 177.8h-74.1v27.4h72.1M183.8 177.8l1 3.2zM184 179.4a.91 .91 0 0 0-.3 1 .91 .91 0 0 0 .9 .7M192.4 174.7l2 6.4M192.6 174.6l2 6.5-4 4 4 12.8-4 4 2 6.4M192.8 174.6l2 6.4M193.6 177.9h66.6M193.8 178.6h66.4M204.6 172.7l.6 .2-.6 .1zM205.2 172.9l.6-.2v.3zM205.2 170.8v9.4M228.5 176.7l.4-.5h9.2l.4 .5"/>
<path d="M228.7 176.3h-.2v1.5M229.5 177.8a.5 .5 0 0 1-.2-.7 .5 .5 0 0 1 .8 0 .5 .5 0 0 1-.3 .7M236.9 177.3v.2M237 177.5h.7M237.7 179.8l-.1 .2M237.7 177.3v.2M237.9 172.7l.6 .2-.6 .1zM238.5 172.9l.6-.2v.3zM238.5 170.8v19M248.7 172.9h-25.7M252.2 172.9h12M260.2 177.8v27.4"/>
<path d="M260.2 178.7h3.8M260.2 178.5h3.8M263.6 172.7l.6 .2-.6 .1zM264 178.5v.2M264 178.7v25.6M264.2 170.8v33.5M271.3 177.8v11.5M271.3 177.8l.1 .6h-.3zM273.3 177.8h-79.7M342.7 179.8v3.6M344.7 179.8v3.6a2.49 2.49 0 0 1 2.5 2.5 2.49 2.49 0 0 1-2.5 2.5M89.9 186.5v10l.7 4.1"/>
<path d="M90.6 182.4h.1M90.6 182.4l.9 .1M90.6 182.4l-.7 4.1M91.5 182.5v.4M91.5 182.9l1.7 .1M91.5 182.9a75 75 0 0 0 0 17.2M91.6 182l-.1 .5M91.6 182h4.4M93.2 181h-.3a1.92 1.92 0 0 0-2.3 1.4M93.2 183a73.4 73.4 0 0 0 0 17M93.2 181a1.76 1.76 0 0 0-1.6 1M93.2 181h8.3"/>
<path d="M96 182v.8M96 181.2v.8M96 181.2v1.6M96 182.8h.9M96 181.2h.9M96.9 181v.3M96.9 181.3v1.7h-3.7M96.9 181.3h4.6M101.5 181.3v20.4M101.5 181.2h4.1M101.6 180.7l-.1 .6M101.6 180.7v21.6"/>
<path d="M101.6 180.7h3.8M105.4 180.7v21.6M105.4 180.7l.2 .1M105.6 180.8v.4M105.6 181.2v20.7M109.5 186.8h.1M109.5 199.8h73.2M109.5 182.8h73.3M109.5 183.2h73M109.5 186.8h71.6M117.1 191.5h31.3M118.7 191.5l.6-.2v.4z"/>
<path d="M130 188.3l-1.1 2.9M142 188.7h2.3M142.3 189.6l.9 1.4M143.2 188.7v2.3M144 189.6l-.8 1.4M180.4 185.1l4 12.9M180.8 185l4 12.9M180.9 186.2h-71.4M184.5 180.9l-4 4M184.5 197.8l-4 4M184.6 181.1l-4 4 4 12.8-4 4 2 6.4M184.7 181.2l-4 4"/>
<path d="M184.7 198l-4 4M190.4 185.1l4 12.9M190.8 185l4 12.9M190.9 186.2h69.3M191.1 186.8h69.1M192.5 183.2h67.7M192.7 199.8h67.5M192.8 182.8h67.4M194.5 180.9l-4 4M194.5 197.8l-4 4M194.7 181.2l-4 4M194.7 198l-4 4"/>
<path d="M237.6 190.9l.6-.2a1.18 1.18 0 0 1 1.4 .5 .81 .81 0 0 1-.8 1.1 1.22 1.22 0 0 1-1.4-.5zM237.7 191.5h1.6M238.5 190.7v1.6M238.5 180.2h31.6M268 180.2v9.1M268 192.8v10M268 180.2l.2 .6h-.3zM271.3 192.8v12.4M342.7 181.8l.6-.2v.4zM342.7 181.8h4.9M342.7 183.4a2.49 2.49 0 0 0-2.5 2.5 2.49 2.49 0 0 0 2.5 2.5h48M344.1 181.6l.6 .2-.6 .2z"/>
<path d="M356.8 183.8h10.2M388.6 187.8h.3l-.2 .6zM388.7 183.4v7M388.7 183.4l.2 .6h-.3zM390.7 183.4h-48M90.6 200.6a1.99 1.99 0 0 0 2.6 1.4M90.6 200.6h.1M91.5 200.5l.1 .5M91.5 200.5l-.9 .1M91.5 200.1v.4M91.6 201l.6 .7 1 .3M91.6 201h4.4"/>
<path d="M93.2 200l-1.7 .1M93.2 200h3.7v1.7M93.2 202h8.3M96 201v.9M96 200.2v.8M96 200.2v1.7M96 200.2h.9M96 201.9h.9M96.9 201.7v.3M96.9 201.7h4.6M97.4 210.8l-1.1 2.8M101.5 201.7l.1 .6"/>
<path d="M101.5 201.9h4.1M101.6 202.3h3.8M105.6 201.9v.3M105.6 202.2l.1 2.3M105.6 202.2l-.2 .1M105.6 204.1h3.9M105.7 204.5h3.7M108.8 207.6h2.2M109 208.5l.9 1.4M109.5 204.5h71.9M109.5 200.2h72.8M109.5 204.3l-.1 .2"/>
<path d="M109.9 207.6v2.3M110.7 208.5l-.8 1.4M117.8 201.9l.2 1.8M118 203.7l.1 .6-.2 .1zM118 203.7l.5 6.7h-24.2M180.4 202l2 6.4M180.8 201.9l2 6.4M190.4 202l2 6.4M190.8 201.9l2 6.4M191.4 204.5h72.6M191.6 205.2h81.7M192.3 200.2h67.9"/>
<path d="M238.5 203.7l.1 .6h-.3zM238.5 203.7l-.1 6.7h22.6M238.5 202.8h31.6M238.5 201.9v1.8M242.3 210.8l-1.2 2.8M251.8 207.6h2.3M252.1 208.5l.9 1.4M253 207.6v2.3M253.8 208.5l-.8 1.4M260.2 204.3h3.8M264 204.3v.2M264 204.3h.2"/>
<path d="M264.2 204.3l-.2 .2M267.9 202.2h.3l-.2 .6zM271.1 204.6h.3l-.1 .6zM4 245.2h123v47.8M4 253.7h123M4 259.4h123M52.4 245.2v47.8M83.5 253.7v5.7M104.7 253.7v5.7M216 253h200M216 248h65M216 258h65"/>
<path d="M228.6 243v15M255.2 243v15M281 243v50M296 243v30M346 243v30M361 243v30M381 253v20M392 253v20M416 243h-200v50M4 265h123M4 270.6h123M4 276.2h123"/>
<path d="M84.9 279.3h1.3M85.5 278.6v1.3M216 278h65M216 273h200M216 263h165M216 268h65M231 263v15M256 263v15M311 273v20M393.4 260.5l9-2.5v10l-9-2.5zM4 281.8h123M4 287.4h123"/>
<path d="M83.5 287.4v5.6M84.9 280.6h1.3M104.7 287.4v5.6M267.4 287.2h1.2M267.4 286h1.2M268 285.5v1.1"/>
<circle cx="111.4" cy="49.9" r=".95"/>
<circle cx="111.4" cy="59.9" r="1"/>
<circle cx="111.4" cy="59.9" r=".95"/>
<circle cx="111.4" cy="49.9" r="1"/>
<circle cx="117.9" cy="43.6" r=".89"/>
<circle cx="128.4" cy="44.1" r="1.01"/>
<circle cx="128.4" cy="44.1" r=".83"/>
<circle cx="134.7" cy="44.1" r="1.12"/>
<circle cx="134.7" cy="44.1" r="1.16"/>
<circle cx="140.9" cy="44.1" r=".84"/>
<circle cx="140.9" cy="44.1" r=".42"/>
<circle cx="140.9" cy="44.1" r=".99"/>
<circle cx="147" cy="44.1" r="1.12"/>
<circle cx="147.1" cy="44.1" r="1.16"/>
<circle cx="153.4" cy="44.1" r=".82"/>
<circle cx="153.4" cy="44.1" r="1.01"/>
<circle cx="205.2" cy="43.6" r=".9"/>
<circle cx="238.5" cy="43.6" r=".9"/>
<circle cx="258.4" cy="49.9" r="1.01"/>
<circle cx="258.4" cy="59.9" r=".94"/>
<circle cx="258.4" cy="49.9" r=".94"/>
<circle cx="258.4" cy="59.9" r=".99"/>
<circle cx="117.9" cy="66.3" r=".9"/>
<circle cx="128.4" cy="65.8" r="1.01"/>
<circle cx="128.4" cy="65.8" r=".83"/>
<circle cx="134.7" cy="65.8" r="1.14"/>
<circle cx="134.7" cy="65.7" r="1.12"/>
<circle cx="140.9" cy="65.8" r=".84"/>
<circle cx="140.9" cy="65.8" r=".42"/>
<circle cx="140.9" cy="65.8" r=".99"/>
<circle cx="147" cy="65.8" r="1.12"/>
<circle cx="147" cy="65.8" r="1.14"/>
<circle cx="151.3" cy="73.1" r=".99"/>
<circle cx="153.4" cy="65.8" r=".82"/>
<circle cx="153.4" cy="65.8" r="1.01"/>
<circle cx="205.2" cy="66.3" r=".91"/>
<circle cx="229.6" cy="69.1" r=".86"/>
<circle cx="229.7" cy="69.1" r=".9"/>
<circle cx="111.2" cy="111.2" r="1.01"/>
<circle cx="111.2" cy="111.2" r=".96"/>
<circle cx="132.5" cy="106" r=".9"/>
<circle cx="132.5" cy="106" r="1"/>
<circle cx="132.6" cy="106" r=".87"/>
<circle cx="136.7" cy="102.8" r=".34"/>
<circle cx="136.7" cy="102.8" r=".91"/>
<circle cx="136.7" cy="102.8" r=".99"/>
<circle cx="139.5" cy="102.9" r=".87"/>
<circle cx="139.5" cy="102.9" r=".9"/>
<circle cx="142.2" cy="102.9" r=".87"/>
<circle cx="142.2" cy="102.9" r=".9"/>
<circle cx="149.9" cy="106" r=".91"/>
<circle cx="149.9" cy="106" r=".86"/>
<circle cx="149.9" cy="106" r=".99"/>
<circle cx="229.8" cy="106" r=".91"/>
<circle cx="229.8" cy="106" r="1"/>
<circle cx="229.9" cy="106" r=".87"/>
<circle cx="237.2" cy="106" r=".9"/>
<circle cx="237.2" cy="106" r=".99"/>
<circle cx="237.2" cy="106" r=".87"/>
<circle cx="258.5" cy="111.2" r=".99"/>
<circle cx="258.5" cy="111.2" r=".96"/>
<circle cx="334.2" cy="115.5" r="1.32"/>
<circle cx="334.2" cy="115.5" r="1.5"/>
<circle cx="334.2" cy="115.5" r="1.14"/>
<circle cx="334.2" cy="115.5" r="1.17"/>
<circle cx="356.2" cy="115.5" r="1.33"/>
<circle cx="356.2" cy="115.5" r="1.17"/>
<circle cx="356.2" cy="115.5" r="1.13"/>
<circle cx="356.2" cy="115.5" r="1.5"/>
<circle cx="334.2" cy="123" r="1.49"/>
<circle cx="334.2" cy="123" r="1.32"/>
<circle cx="334.2" cy="123" r="1.14"/>
<circle cx="334.2" cy="123" r="1.17"/>
<circle cx="336.2" cy="134.6" r=".99"/>
<circle cx="336.2" cy="134.6" r=".93"/>
<circle cx="337" cy="131.9" r=".96"/>
<circle cx="339.8" cy="131.4" r=".92"/>
<circle cx="350.8" cy="131.2" r=".92"/>
<circle cx="353.5" cy="131.9" r=".96"/>
<circle cx="354" cy="134.8" r=".92"/>
<circle cx="356.2" cy="123" r="1.33"/>
<circle cx="356.2" cy="123" r="1.13"/>
<circle cx="356.2" cy="123" r="1.49"/>
<circle cx="336.4" cy="145.6" r=".91"/>
<circle cx="337" cy="148.4" r=".97"/>
<circle cx="345.2" cy="140.2" r="8.8"/>
<circle cx="350.6" cy="149" r=".93"/>
<circle cx="353.5" cy="148.4" r=".97"/>
<circle cx="354.2" cy="145.7" r=".91"/>
<circle cx="132.4" cy="177.4" r=".42"/>
<circle cx="140.1" cy="177.4" r=".4"/>
<circle cx="142.4" cy="177.4" r=".41"/>
<circle cx="150" cy="177.4" r=".42"/>
<circle cx="229.7" cy="177.4" r=".39"/>
<circle cx="237.3" cy="177.4" r=".42"/>
<circle cx="117.9" cy="180.2" r=".9"/>
<circle cx="117.9" cy="191.5" r=".83"/>
<circle cx="129.5" cy="189.8" r=".98"/>
<circle cx="151.2" cy="191.5" r=".84"/>
<circle cx="151.2" cy="180.2" r=".9"/>
<circle cx="205.2" cy="180.2" r=".91"/>
<circle cx="238.2" cy="191.5" r="2.42"/>
<circle cx="238.5" cy="180.2" r=".91"/>
<circle cx="96.8" cy="212.2" r=".99"/>
<circle cx="117.9" cy="202.8" r=".9"/>
<circle cx="151.2" cy="202.8" r=".9"/>
<circle cx="205.2" cy="202.8" r=".91"/>
<circle cx="238.5" cy="202.8" r=".91"/>
<circle cx="241.7" cy="212.2" r="1"/>
</g>
<path d="M412.4 262.3a2.5 2.5 0 0 0-4.1-1.1 2.5 2.5 0 0 0 1 4.2 2.5 2.5 0 0 0 3.2-2.9l-.1-.2" fill="none" stroke="#000" stroke-width=".3" stroke-dasharray="30.5 1.3 1.3 1.3" stroke-dashoffset="24.5" stroke-linecap="butt"/>
<path d="M414.8 261.5a5 5 0 0 0-8.3-2 5 5 0 0 0 2.2 8.3 5 5 0 0 0 6.2-6l-.1-.3" fill="none" stroke="#000" stroke-width=".3" stroke-dasharray="30.5 1.3 1.3 1.3" stroke-dashoffset="16.7" stroke-linecap="butt"/>
<g fill="none" stroke="#000" stroke-width=".3" stroke-dasharray="6.3 1.3 1.3 1.3 5.1">
<path d="M182.6 38.1l2 6.4M192.6 38.1l2 6.4M184.6 44.5l-4 4M194.6 44.5l-4 4M180.6 65.3l2 6.5M184.6 61.3l-4 4M190.6 65.3l2 6.5M194.6 61.3l-4 4M182.6 101.2l2 4.9M184.6 106.1l-4 4M184.6 119.9l-4 4M192.6 101.2l2 4.9"/>
<path d="M194.6 106.1l-4 4M194.6 119.9l-4 4M180.6 123.9l2 4.9M190.6 123.9l2 4.9M182.6 174.6l2 6.5M192.6 174.6l2 6.5M184.6 181.1l-4 4M184.6 197.9l-4 4M194.6 181.1l-4 4M194.6 197.9l-4 4M180.6 201.9l2 6.4M190.6 201.9l2 6.4"/>
</g>
<path d="M180.6 48.5l4 12.8M190.6 48.5l4 12.8M180.6 185.1l4 12.8M190.6 185.1l4 12.8" fill="none" stroke="#000" stroke-width=".3" stroke-dasharray="6.3 1.3 1.3 1.3 5.1" stroke-dashoffset="4.1"/>
<path d="M180.6 110.1l4 9.8M190.6 110.1l4 9.8" fill="none" stroke="#000" stroke-width=".3" stroke-dasharray="6.3 1.3 1.3 1.3 5.1" stroke-dashoffset="5.5"/>
<path d="M345.2 125.6v-12.7M403.4 263l12.6-.1" fill="none" stroke="#000" stroke-width=".3" stroke-dasharray="30.5 1.3 1.3 1.3" stroke-dashoffset="26.1"/>
<path d="M237.7 191.5h-.8M238.5 192.3v.9M238.5 190.7v-.9M239.4 191.5h.8" fill="none" stroke="#000" stroke-width=".3" stroke-dasharray="30.5 1.3 1.3 1.3"/>
<path d="M410 255.7v14.9" fill="none" stroke="#000" stroke-width=".3" stroke-dasharray="30.5 1.3 1.3 1.3" stroke-dashoffset="25"/>
<path d="M216 248v5" fill="none" stroke="#000" stroke-width=".3" stroke-dasharray="30.5 1.3 1.3 1.3" stroke-dashoffset="29.9"/>
<path d="M115.1 65.8v-21.7M140.9 65.8v-21.7M228.2 65.8v-21.7M254 65.8v-21.7" fill="none" stroke="#f00" stroke-width=".3" stroke-dasharray="30.5 1.3 1.3 1.3" stroke-dashoffset="21.6"/>
<g fill="#000">
<path d="M331 123.9l.6 .1-.6 .2z"/>
<path d="M140.3 31.1l.6 .2-.6 .1zM89.9 31.3l.6-.2v.3zM263.6 35.3l.6 .1-.6 .2zM254 35.4l.6-.1v.3zM227.6 31.1l.6 .2-.6 .1zM140.9 31.3l.6-.2v.3zM263.6 172.7l.6 .2-.6 .1zM238.5 172.9l.6-.2v.3zM344.1 181.6l.6 .2-.6 .2zM342.7 181.8l.6-.2v.4z"/>
<path d="M160.7 44.1l.2 .6h-.3zM160.6 65.2h.3l-.2 .6z"/>
<path d="M89.9 96.6l.6-.1v.3zM263.6 96.5l.6 .1-.6 .2zM128.4 39.1l.6-.2v.3zM152.8 38.9l.6 .2-.6 .1zM118.4 35.4l.6-.1v.3zM162.8 35.3l.6 .1-.6 .2zM128.4 66.6l-.2 .6h.3zM140.9 66.6l-.2 .6h.3zM89.9 35.4l.6-.1v.3zM114.4 35.3l.6 .1-.6 .2zM118 203.7l-.1 .7 .2-.1zM238.5 203.7l-.2 .6h.3zM118.7 191.5l.6 .2v-.4zM89.9 172.9l.6-.2v.3zM117.3 172.7l.6 .2-.6 .1z"/>
<path d="M331.8 94.8l.6-.1v.3zM358.1 94.7l.6 .1-.6 .2z"/>
<path d="M87.1 101l.1 .6h-.2zM87 149.8h.2l-.1 .6z"/>
<path d="M345.2 128.1l.6-.2v.3zM358.3 127.9l.6 .2-.6 .1z"/>
<path d="M344.6 127.9l.6 .2-.6 .1zM331.6 128.1l.6-.2v.3z"/>
<path d="M368.7 125.1h.3l-.1 .6zM368.9 99.7l.1 .6h-.3z"/>
<path d="M117.9 172.9l.6-.2v.3zM150.6 172.7l.6 .2-.6 .1z"/>
<path d="M151.2 172.9l.6-.2v.3zM204.6 172.7l.6 .2-.6 .1z"/>
<path d="M205.2 172.9l.6-.2v.3zM237.9 172.7l.6 .2-.6 .1z"/>
<path d="M268 180.2l.2 .6h-.3zM267.9 202.2h.3l-.2 .6zM271.3 177.8l.1 .6h-.3zM271.1 204.6h.3l-.1 .6zM388.7 183.4l.2 .6h-.3zM388.6 187.8h.3l-.2 .6z"/>
</g>
<g font-size="6.3">
<text x="282.1" y="250.3">名称</text>
<text x="347.1" y="250.3">图号</text>
<text x="282.1" y="260.3">材质</text>
<text x="347.1" y="260.3">质量</text>
<text x="383.3" y="262.1">视</text>
<text x="383.3" y="269.9">图</text>
<text x="282.1" y="270.3">版次</text>
<text x="347.1" y="270.3">比例</text>
</g>
<g font-size="4.2">
<text x="4.8" y="237.6">注意：1.行走平行度（正面+侧面），450行程内，≤±0.03mm，1000行程内，≤±0.05mm。</text>
<text x="12.2" y="243.3">2.本体形变，450行程内，≤±0.03mm，1000行程内，≤±0.05mm。</text>
<text x="18.6" y="251.3">型号/规格</text>
<text x="70.6" y="251.3">GTH8-600-BM-M20-C4</text>
<text x="301.9" y="249.5">GTH8-600-BM-M20-C4</text>
<text x="14.4" y="258.3">螺杆型号/规格</text>
<text x="19.7" y="263.9">有效行程</text>
<text x="63.7" y="258.3">1605</text>
<text x="86.5" y="263.9">600</text>
<text x="89.9" y="258.3">1610</text>
<text x="111.7" y="258.3">1620</text>
<text x="19.7" y="269.5">精度等级</text>
<text x="87.6" y="269.5">C7</text>
<text x="259" y="267">2022/9/23</text>
<text x="19.7" y="275.2">马达容量</text>
<text x="70.6" y="275.2">200/400W（无刹车）</text>
<text x="15.4" y="280.8">重复定位精度</text>
<text x="86.7" y="280.8">0.02</text>
<text x="9.1" y="286.4">感应开关方式及数量</text>
<text x="72.7" y="286.4">外挂型三只（C4）</text>
<text x="15.5" y="292">建议最快速度</text>
<text x="60.5" y="292">250MM/S</text>
<text x="86.7" y="292">500MM/S</text>
<text x="106.4" y="292">1000MMM/S</text>
</g>
<g font-size="4.1">
<text x="360.9" y="182.7">I</text>
<text x="356.8" y="187.9">1 : 1</text>
<text x="241.7" y="193">I</text>
</g>
<g font-size="3.5">
<text x="96.9" y="32.5">153 滑台原点位置</text>
<text x="185.5" y="32.5">600 有效行程</text>
<text x="53.6" y="36.7">75.50 滑台极限位置 1</text>
<text x="142.8" y="36.7">135</text>
<text x="143.7" y="40.3">75</text>
<text x="266" y="36.7">30.50 滑台极限位置 1</text>
<text x="162" y="56.3" transform="rotate(-90 162 56.3)">65</text>
<text x="107.4" y="74.4">4 x M6 贯穿</text>
<text x="142.5" y="74.4">2 x</text>
<text x="154.2" y="74.4">5</text>
<text x="162.6" y="74.4">8</text>
<text x="169.8" y="97.9">861</text>
<text x="340.7" y="96.1">80.80</text>
<text x="370.2" y="115.1" transform="rotate(-90 370.2 115.1)">78</text>
<text x="316.3" y="123.4">基准面</text>
<text x="88.4" y="128.9" transform="rotate(-90 88.4 128.9)">148</text>
<text x="320.6" y="129.3">40.70</text>
<text x="362.7" y="129.3">41</text>
<text x="101.1" y="174.1">84</text>
<text x="129.1" y="174.1">100</text>
<text x="163.9" y="174.1">500</text>
<text x="217.7" y="174.1">100</text>
<text x="248.7" y="174.1">77</text>
<text x="347.7" y="183.1">2</text>
<text x="120.7" y="191">2 x</text>
<text x="132.2" y="191">5 H7</text>
<text x="146.1" y="191">4</text>
<text x="269.3" y="192.8" transform="rotate(-90 269.3 192.8)">68</text>
<text x="272.6" y="192.8" transform="rotate(-90 272.6 192.8)">82</text>
<text x="388.3" y="201" transform="rotate(-90 388.3 201)">+0.012</text>
<text x="391.8" y="199.2" transform="rotate(-90 391.8 199.2)">0</text>
<text x="94.3" y="209.9">12 x M6</text>
<text x="112.7" y="209.9">15</text>
<text x="240.9" y="209.9">4 x M6</text>
<text x="255.8" y="209.9">15</text>
<text x="391.8" y="204.5" transform="rotate(-90 391.8 204.5)">5</text>
<text x="99.6" y="213.5">5.40 贯穿</text>
<text x="244.4" y="213.5">5.40 贯穿</text>
<text x="221.4" y="246.8">1</text>
<text x="221.4" y="251.8">2</text>
<text x="218.8" y="256.8">序号</text>
<text x="232.2" y="256.8">修 订 版 次</text>
<text x="257.5" y="256.8">设计变更编号</text>
<text x="228.2" y="261.8">设</text>
<text x="240.1" y="261.8">计</text>
<text x="252" y="261.8">变</text>
<text x="263.9" y="261.8">更</text>
<text x="219.1" y="266.7">设 计</text>
<text x="368.3" y="269.3">1:3</text>
<text x="219.1" y="271.7">校 核</text>
<text x="219.1" y="276.7">批 准</text>
<text x="222.9" y="282.7">技术要求：</text>
<text x="231.8" y="287.3">1、未标注公差全部 0.1</text>
<text x="231.7" y="291.8">2、未标注倒角全部C0.3</text>
</g>
</svg>
